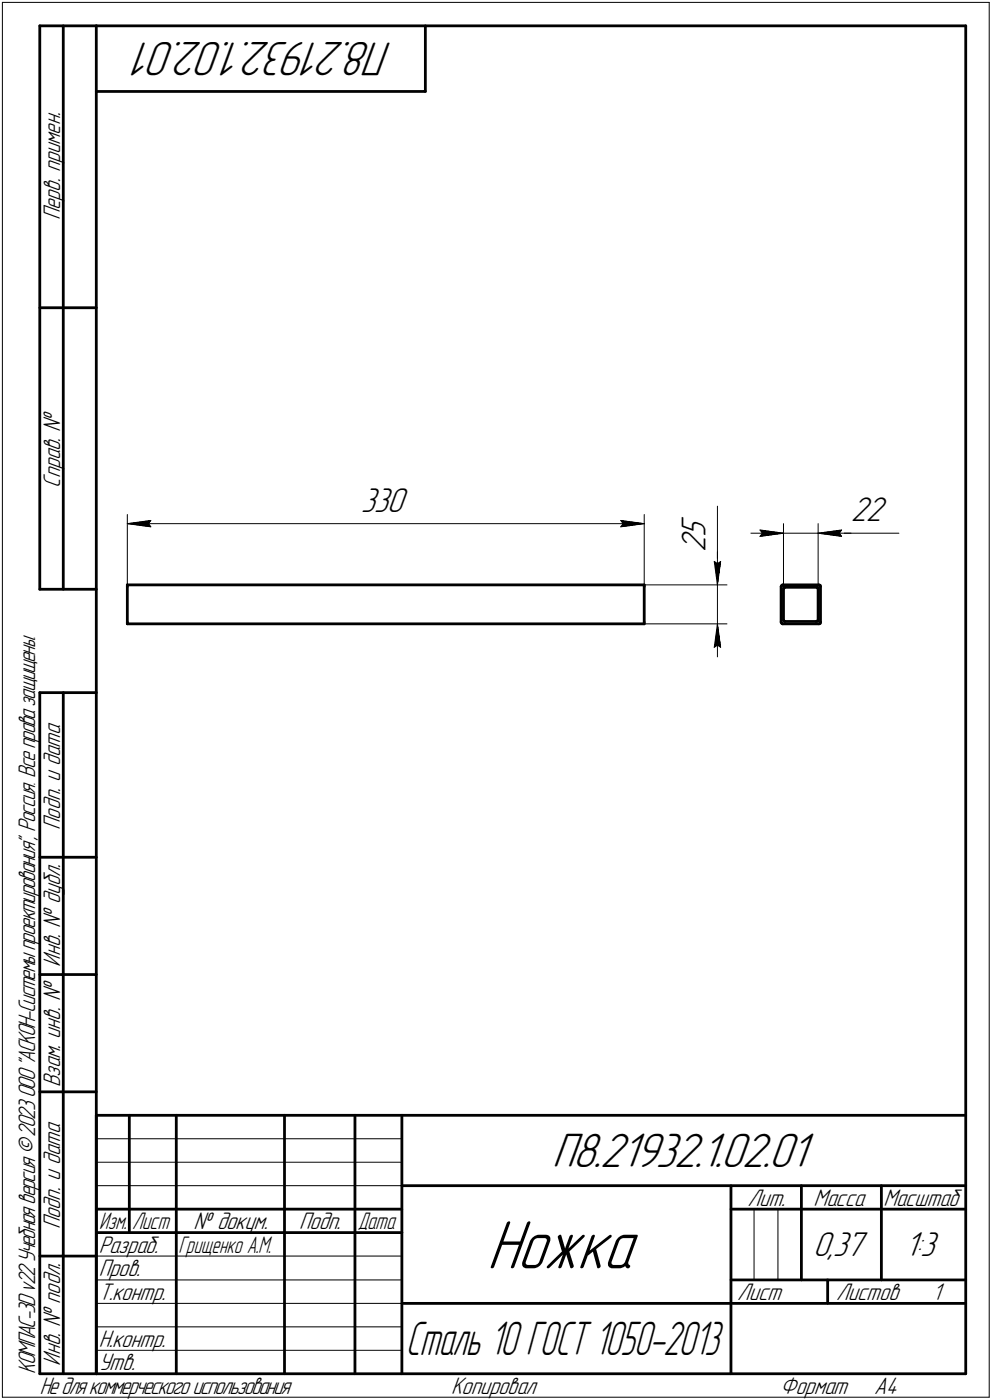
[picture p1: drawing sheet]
<svg xmlns="http://www.w3.org/2000/svg" width="211mm" height="298mm" viewBox="0 0 211 298" stroke-linecap="round" stroke-linejoin="round" font-family="sans-serif">
<g fill="none" stroke="#000" stroke-width=".59">
<path d="M8.5 5.5v120zM8.5 5.5h12zM13.5 5.5v120zM20.5 5.5v287zM20.5 5.5h185zM20.5 19.5h70zM90.5 5.5v14zM205.5 5.5v287zM8.5 65.5h12zM8.5 125.5h12zM27.1 124.9v7.6zM27.1 132.8h110z"/>
<path d="M27.1 124.5h110zM27.1 132.5v.3zM27.1 124.5v.4zM137.1 124.9v7.6zM137.1 132.5v.3zM137.1 124.5v.4zM166.2 124.9v7.6zM166.2 132.5l.2 .3zM166.4 124.6l.1-.1zM166.4 124.6l-.2 .3zM166.4 132.8h.1zM166.5 124.5h7.7z"/>
<path d="M166.5 132.8h7.7zM166.7 125.4v6.6zM166.7 132l.1 .2zM166.8 132.2l.2 .1zM166.8 125.1l-.1 .3zM166.8 125.1h.2zM167 132.3h6.7zM167 125.1h6.7zM173.7 125.1h.3zM173.7 132.3l.3-.1zM174 125.1l.1 .3zM174.1 125.4v6.6z"/>
<path d="M174.1 132l-.1 .2zM174.2 132.8h.3zM174.2 124.5l.3 .1zM174.5 124.6l.1 .3zM174.6 124.9v7.6zM174.6 132.5l-.1 .3zM8.5 147.5v145zM8.5 147.5h12zM13.5 147.5v145zM8.5 182.5h12zM8.5 207.5h12zM8.5 232.5h12z"/>
<path d="M20.5 237.5h185zM20.5 237.5v55zM27.5 237.5v25zM37.5 237.5v55zM60.5 237.5v55zM75.5 237.5v55zM85.5 237.5v55zM20.5 257.5h65zM85.5 252.5h120zM155.5 252.5v40zM155.5 257.5h15zM170.5 252.5v20z"/>
<path d="M170.5 257.5h35zM187.5 252.5v20zM8.5 267.5h12zM20.5 262.5h65zM85.5 277.5h70zM155.5 277.5h50zM155.5 272.5h50zM176.1 272.5v5zM8.5 292.5h12zM20.5 292.5h185z"/>
</g>
<g fill="none" stroke="#000" stroke-width=".21">
<path d="M.5 .5v297zM.5 .5h210zM210.5 .5v297zM27.1 109.6v14.9zM27.1 111.5l5-.7zM27.1 111.5l5 .7zM27.1 111.5h110zM31.6 111.5l.5 .7zM32.1 110.8l-.5 .7zM132.1 112.2l5-.7zM132.1 110.8l.5 .7zM132.1 110.8l5 .7z"/>
<path d="M132.6 111.5l-.5 .7zM137.1 109.6v14.9zM152 119.5l.7 .6zM152 119.5l.7 5zM152.7 119.5v5zM152.7 107.8v11.7zM152.7 117.5v7zM153.3 119.5l-.6 5zM159.8 113.5h6.9zM161.7 112.9l5 .6zM161.7 112.9l.5 .6zM161.7 114.2l5-.7z"/>
<path d="M162.2 113.5l-.5 .7zM166.7 111.5v13.9zM166.7 113.5h7.4zM174.1 113.5h5zM174.1 111.5v13.9zM174.1 113.5l5 .7zM174.1 113.5l5-.6zM174.1 113.5h7zM178.6 113.5l.5 .7zM179.1 113.5h12.2zM179.1 112.9l-.5 .6zM137.1 124.5h17.6z"/>
<path d="M137.1 132.8h17.6zM152 137.8l.7-.5zM152.7 120.1l.6-.6zM152.7 132.8l-.7 5zM152.7 137.3l.6 .5zM152.7 132.8l.6 5zM152.7 132.8v7.1zM152.7 124.5v8.3zM20.5 247.5h65zM20.5 252.5h65zM20.5 242.5h65zM160.4 257.5v15z"/>
<path d="M165.5 257.5v15zM20.5 267.5h65zM20.5 272.5h65zM20.5 277.5h65zM.5 297.5h210zM20.5 282.5h65zM20.5 287.5h65z"/>
</g>
<g fill="#fff" stroke="#fff" stroke-width=".21">
<path d="M144.5 109.7h7.1zM144.5 109.8h7.1zM144.5 109.9h7.1zM144.5 110h7.1zM144.5 110.1h7.1zM144.5 110.2h7.1zM144.5 110.2h7.1zM144.5 110.3h7.1zM144.5 110.4h7.1zM144.5 110.5h7.1zM144.5 110.6h7.1zM144.5 110.7h7.1zM144.5 110.7h7.1zM144.5 110.8h7.1zM144.5 110.9h7.1zM144.5 111h7.1zM144.5 111.1h7.1zM144.5 111.2h7.1zM144.5 111.3h7.1zM144.5 111.3h7.1zM144.5 111.4h7.1zM144.5 111.5h7.1zM144.5 111.6h7.1zM144.5 111.7h7.1zM144.5 111.8h7.1zM144.5 111.8h7.1zM144.5 111.9h7.1zM144.5 112h7.1zM144.5 112.1h7.1zM144.5 112.2h7.1zM144.5 112.3h7.1zM144.5 112.4h7.1zM144.5 112.4h7.1zM144.5 112.5h7.1zM144.5 112.6h7.1zM144.5 112.7h7.1zM144.5 112.8h7.1zM144.5 112.9h7.1zM144.5 112.9h7.1zM144.5 113h7.1zM144.5 113.1h7.1zM144.5 113.2h7.1zM144.5 113.3h7.1zM144.5 113.4h7.1zM144.5 113.5h7.1zM144.5 113.5h7.1zM144.5 113.6h7.1zM144.5 113.7h7.1zM144.5 113.8h7.1zM144.5 113.9h7.1zM144.5 114h7.1zM144.5 114h7.1zM144.5 114.1h7.1zM144.5 114.2h7.1zM144.5 114.3h7.1zM144.5 114.4h7.1zM144.5 114.5h7.1zM144.5 114.6h7.1zM144.5 114.6h7.1zM144.5 114.7h7.1zM144.5 114.8h7.1zM144.5 114.9h7.1zM144.5 115h7.1zM144.5 115.1h7.1zM144.5 115.1h7.1zM144.5 115.2h7.1zM144.5 115.3h7.1zM144.5 115.4h7.1zM144.5 115.5h7.1zM144.5 115.6h7.1zM144.5 115.7h7.1zM144.5 115.7h7.1zM144.5 115.8h7.1zM144.5 115.9h7.1zM144.5 116h7.1zM144.5 116.1h7.1zM144.5 116.2h7.1zM144.5 116.2h7.1zM144.5 116.3h7.1zM144.5 116.4h7.1zM144.5 116.5h7.1zM144.5 116.6h7.1zM144.5 116.7h7.1zM144.5 116.8h7.1zM144.5 116.8h7.1zM144.5 116.9h7.1zM144.5 117h7.1zM144.5 117.1h7.1zM144.5 117.2h7.1zM144.5 117.3h7.1zM144.5 117.3h7.1zM144.5 117.4h7.1z"/>
<path d="M151.4 119h2.4zM151.5 119.1h2.3zM151.5 119.2h2.3zM151.5 119.3h2.3zM151.5 119.4h2.3zM151.5 119.5h2.3zM151.5 119.5h2.3zM151.5 119.6h2.3zM151.6 119.7h2.2zM151.6 119.8h2.2zM151.6 119.9h2.2zM151.6 120h2.2zM151.6 120.1h2.2zM151.6 120.1h2.2zM151.6 120.2h2.2zM151.6 120.3h2.2zM151.6 120.4h2.2zM151.6 120.5h2.2zM151.6 120.6h2.1zM151.6 120.6h2.1zM151.6 120.7h2.1zM151.6 120.8h2.1zM151.6 120.9h2.1zM151.7 121h2zM151.7 121.1h2zM151.7 121.2h2zM151.7 121.2h2zM151.7 121.3h1.9zM151.7 121.4h1.9zM151.7 121.5h1.9zM151.8 121.6h1.8zM151.8 121.7h1.8zM151.8 121.8h1.8zM151.8 121.8h1.8zM151.8 121.9h1.8zM151.8 122h1.8zM151.8 122.1h1.7zM151.9 122.2h1.6zM151.9 122.3h1.6zM151.9 122.3h1.6zM151.9 122.4h1.6zM151.9 122.5h1.6zM151.9 122.6h1.6zM151.9 122.7h1.6zM151.9 122.8h1.5zM152 122.9h1.4zM152 122.9h1.4zM152.1 123h1.2zM152.1 123.1h1.2zM152.1 123.2h1.1zM152.1 123.3h1.1zM152.1 123.4h1.1zM152.2 123.4h1zM152.2 123.5h1zM152.3 123.6h.8zM152.3 123.7h.8zM152.4 123.8h.6zM152.4 123.9h.6zM152.4 124h.5zM152.5 124h.4zM152.5 124.1h.4zM152.6 124.2h.2zM152.6 124.3h.2z"/>
<path d="M152.6 133.1h.2zM152.6 133.2h.2zM152.5 133.3h.4zM152.5 133.3h.4zM152.4 133.4h.5zM152.4 133.5h.6zM152.4 133.6h.6zM152.3 133.7h.8zM152.3 133.8h.8zM152.2 133.9h1zM152.2 133.9h1zM152.1 134h1.1zM152.1 134.1h1.1zM152.1 134.2h1.1zM152.1 134.3h1.2zM152.1 134.4h1.2zM152 134.5h1.4zM152 134.5h1.4zM151.9 134.6h1.5zM151.9 134.7h1.6zM151.9 134.8h1.6zM151.9 134.9h1.6zM151.9 135h1.6zM151.9 135h1.6zM151.9 135.1h1.6zM151.9 135.2h1.6zM151.8 135.3h1.7zM151.8 135.4h1.8zM151.8 135.5h1.8zM151.8 135.6h1.8zM151.8 135.6h1.8zM151.8 135.7h1.8zM151.8 135.8h1.8zM151.7 135.9h1.9zM151.7 136h1.9zM151.7 136.1h1.9zM151.7 136.1h2zM151.7 136.2h2zM151.7 136.3h2zM151.7 136.4h2zM151.6 136.5h2.1zM151.6 136.6h2.1zM151.6 136.7h2.1zM151.6 136.7h2.1zM151.6 136.8h2.1zM151.6 136.9h2.2zM151.6 137h2.2zM151.6 137.1h2.2zM151.6 137.2h2.2zM151.6 137.2h2.2zM151.6 137.3h2.2zM151.6 137.4h2.2zM151.6 137.5h2.2zM151.6 137.6h2.2zM151.6 137.7h2.2zM151.5 137.8h2.3zM151.5 137.8h2.3zM151.5 137.9h2.3zM151.5 138h2.3zM151.5 138.1h2.3zM151.5 138.2h2.3zM151.5 138.3h2.3z"/>
<path d="M76.8 103.4h10.6zM76.8 103.5h10.6zM76.8 103.5h10.6zM76.8 103.6h10.6zM76.8 103.7h10.6zM76.8 103.8h10.6zM76.8 103.9h10.6zM76.8 104h10.6zM76.8 104.1h10.6zM76.8 104.1h10.6zM76.8 104.2h10.6zM76.8 104.3h10.6zM76.8 104.4h10.6zM76.8 104.5h10.6zM76.8 104.6h10.6zM76.8 104.6h10.6zM76.8 104.7h10.6zM76.8 104.8h10.6zM76.8 104.9h10.6zM76.8 105h10.6zM76.8 105.1h10.6zM76.8 105.2h10.6zM76.8 105.2h10.6zM76.8 105.3h10.6zM76.8 105.4h10.6zM76.8 105.5h10.6zM76.8 105.6h10.6zM76.8 105.7h10.6zM76.8 105.7h10.6zM76.8 105.8h10.6zM76.8 105.9h10.6zM76.8 106h10.6zM76.8 106.1h10.6zM76.8 106.2h10.6zM76.8 106.3h10.6zM76.8 106.3h10.6zM76.8 106.4h10.6zM76.8 106.5h10.6zM76.8 106.6h10.6zM76.8 106.7h10.6zM76.8 106.8h10.6zM76.8 106.8h10.6zM76.8 106.9h10.6zM76.8 107h10.6zM76.8 107.1h10.6zM76.8 107.2h10.6zM76.8 107.3h10.6zM76.8 107.4h10.6zM76.8 107.4h10.6zM76.8 107.5h10.6zM76.8 107.6h10.6zM76.8 107.7h10.6zM76.8 107.8h10.6zM76.8 107.9h10.6zM76.8 107.9h10.6zM76.8 108h10.6zM76.8 108.1h10.6zM76.8 108.2h10.6zM76.8 108.3h10.6zM76.8 108.4h10.6zM76.8 108.5h10.6zM76.8 108.5h10.6zM76.8 108.6h10.6zM76.8 108.7h10.6zM76.8 108.8h10.6zM76.8 108.9h10.6zM76.8 109h10.6zM76.8 109.1h10.6zM76.8 109.1h10.6zM76.8 109.2h10.6zM76.8 109.3h10.6zM76.8 109.4h10.6zM76.8 109.5h10.6zM76.8 109.6h10.6zM76.8 109.6h10.6zM76.8 109.7h10.6zM76.8 109.8h10.6zM76.8 109.9h10.6zM76.8 110h10.6zM76.8 110.1h10.6zM76.8 110.2h10.6zM76.8 110.2h10.6zM76.8 110.3h10.6zM76.8 110.4h10.6z"/>
<path d="M31.9 110.4h.7zM31.2 110.5h1.4zM30.4 110.6h2.2zM29.6 110.7h3zM28.9 110.7h3.7zM28.7 110.8h3.9zM28.5 110.9h4.1zM28.3 111h4.3zM28.1 111.1h4.5zM27.9 111.2h4.7zM27.7 111.3h4.9zM27.5 111.3h5.1zM27.3 111.4h5.3zM27.1 111.5h5.5zM27.3 111.6h5.3zM27.5 111.7h5.1zM27.7 111.8h4.9zM27.9 111.8h4.7zM28.1 111.9h4.5zM28.3 112h4.3zM28.5 112.1h4.1zM28.7 112.2h3.9zM28.9 112.3h3.7zM29.5 112.4h3.1zM30.1 112.4h2.5zM30.7 112.5h1.9zM31.4 112.6h1.2zM32 112.7h.6z"/>
<path d="M131.6 110.4h.7zM131.6 110.5h1.5zM131.6 110.6h2.3zM131.6 110.7h3zM131.6 110.7h3.7zM131.6 110.8h4zM131.6 110.9h4.1zM131.6 111h4.3zM131.6 111.1h4.5zM131.6 111.2h4.7zM131.6 111.3h4.9zM131.6 111.3h5.1zM131.6 111.4h5.3zM131.6 111.5h5.5zM131.6 111.6h5.3zM131.6 111.7h5.1zM131.6 111.8h4.9zM131.6 111.8h4.7zM131.6 111.9h4.5zM131.6 112h4.3zM131.6 112.1h4.1zM131.6 112.2h4zM131.6 112.3h3.7zM131.6 112.4h3.1zM131.6 112.4h2.5zM131.6 112.5h1.8zM131.6 112.6h1.2zM131.6 112.7h.6z"/>
<path d="M181.1 105.4h8.1zM181.1 105.5h8.1zM181.1 105.6h8.1zM181.1 105.7h8.1zM181.1 105.7h8.1zM181.1 105.8h8.1zM181.1 105.9h8.1zM181.1 106h8.1zM181.1 106.1h8.1zM181.1 106.2h8.1zM181.1 106.3h8.1zM181.1 106.3h8.1zM181.1 106.4h8.1zM181.1 106.5h8.1zM181.1 106.6h8.1zM181.1 106.7h8.1zM181.1 106.8h8.1zM181.1 106.8h8.1zM181.1 106.9h8.1zM181.1 107h8.1zM181.1 107.1h8.1zM181.1 107.2h8.1zM181.1 107.3h8.1zM181.1 107.4h8.1zM181.1 107.4h8.1zM181.1 107.5h8.1zM181.1 107.6h8.1zM181.1 107.7h8.1zM181.1 107.8h8.1zM181.1 107.9h8.1zM181.1 107.9h8.1zM181.1 108h8.1zM181.1 108.1h8.1zM181.1 108.2h8.1zM181.1 108.3h8.1zM181.1 108.4h8.1zM181.1 108.5h8.1zM181.1 108.5h8.1zM181.1 108.6h8.1zM181.1 108.7h8.1zM181.1 108.8h8.1zM181.1 108.9h8.1zM181.1 109h8.1zM181.1 109.1h8.1zM181.1 109.1h8.1zM181.1 109.2h8.1zM181.1 109.3h8.1zM181.1 109.4h8.1zM181.1 109.5h8.1zM181.1 109.6h8.1zM181.1 109.6h8.1zM181.1 109.7h8.1zM181.1 109.8h8.1zM181.1 109.9h8.1zM181.1 110h8.1zM181.1 110.1h8.1zM181.1 110.2h8.1zM181.1 110.2h8.1zM181.1 110.3h8.1zM181.1 110.4h8.1zM181.1 110.5h8.1zM181.1 110.6h8.1zM181.1 110.7h8.1zM181.1 110.7h8.1zM181.1 110.8h8.1zM181.1 110.9h8.1zM181.1 111h8.1zM181.1 111.1h8.1zM181.1 111.2h8.1zM181.1 111.3h8.1zM181.1 111.3h8.1zM181.1 111.4h8.1zM181.1 111.5h8.1zM181.1 111.6h8.1zM181.1 111.7h8.1zM181.1 111.8h8.1zM181.1 111.8h8.1zM181.1 111.9h8.1zM181.1 112h8.1zM181.1 112.1h8.1zM181.1 112.2h8.1zM181.1 112.3h8.1zM181.1 112.4h8.1zM181.1 112.4h8.1z"/>
<path d="M161.2 112.4h.7zM161.2 112.4h1.3zM161.2 112.5h1.9zM161.2 112.6h2.5zM161.2 112.7h3.1zM161.2 112.8h3.7zM161.2 112.9h4zM161.2 112.9h4.2zM161.2 113h4.3zM161.2 113.1h4.6zM161.2 113.2h4.7zM161.2 113.3h4.9zM161.2 113.4h5.2zM161.2 113.5h5.3zM161.2 113.5h5.5zM161.2 113.6h5.3zM161.2 113.7h5.2zM161.2 113.8h4.9zM161.2 113.9h4.7zM161.2 114h4.6zM161.2 114h4.3zM161.2 114.1h4.2zM161.2 114.2h4zM161.2 114.3h3.7zM161.2 114.4h3.1zM161.2 114.5h2.3zM161.2 114.6h1.5zM161.2 114.6h.8z"/>
<path d="M179 112.4h.6zM178.4 112.4h1.2zM177.7 112.5h1.9zM177.1 112.6h2.5zM176.5 112.7h3.1zM175.9 112.8h3.7zM175.7 112.9h3.9zM175.5 112.9h4.1zM175.3 113h4.3zM175.1 113.1h4.5zM174.9 113.2h4.7zM174.7 113.3h4.9zM174.5 113.4h5.1zM174.3 113.5h5.3zM174.1 113.5h5.5zM174.3 113.6h5.3zM174.5 113.7h5.1zM174.7 113.8h4.9zM174.9 113.9h4.7zM175.1 114h4.5zM175.3 114h4.3zM175.5 114.1h4.1zM175.7 114.2h3.9zM175.9 114.3h3.7zM176.6 114.4h3zM177.4 114.5h2.2zM178.1 114.6h1.5zM178.9 114.6h.7z"/>
</g>
<g fill="#000" stroke="#000" stroke-width=".21">
<path d="M27.1 111.5h4.5zM27.8 111.6h3.9zM28.4 111.7h3.3zM29 111.8h2.8zM29.6 111.8h2.2zM30.2 111.9h1.7zM30.9 112h1.1zM31.5 112.1h.6z"/>
<path d="M31.5 110.9h.6zM30.9 111h1.1zM30.2 111.1h1.7zM29.6 111.2h2.2zM29 111.3h2.8zM28.4 111.3h3.3zM27.8 111.4h3.9z"/>
<path d="M132.2 110.9h.6zM132.2 111h1.1zM132.3 111.1h1.7zM132.3 111.2h2.3zM132.4 111.3h2.8zM132.5 111.3h3.4zM132.6 111.4h3.9z"/>
<path d="M132.6 111.5h4.5zM132.6 111.6h3.9zM132.5 111.7h3.4zM132.4 111.8h2.8zM132.3 111.8h2.3zM132.3 111.9h1.7zM132.2 112h1.1zM132.2 112.1h.6z"/>
<path d="M152.1 119.7h.1zM152.1 119.8h.2zM152.1 119.9h.4zM152.1 120h.5zM152.1 120.1h.6zM152.1 120.1h.6zM152.1 120.2h.6zM152.1 120.3h.6zM152.1 120.4h.6zM152.1 120.5h.6zM152.1 120.6h.6zM152.1 120.6h.6zM152.1 120.7h.6zM152.2 120.8h.5zM152.2 120.9h.5zM152.2 121h.5zM152.2 121.1h.5zM152.2 121.2h.5zM152.2 121.2h.5zM152.2 121.3h.5zM152.2 121.4h.5zM152.3 121.5h.4zM152.3 121.6h.4zM152.3 121.7h.4zM152.3 121.8h.4zM152.3 121.8h.4zM152.3 121.9h.4zM152.3 122h.4zM152.4 122.1h.3zM152.4 122.2h.3zM152.4 122.3h.3zM152.4 122.3h.3zM152.4 122.4h.3zM152.4 122.5h.3zM152.4 122.6h.3zM152.5 122.7h.2zM152.5 122.8h.2zM152.5 122.9h.2zM152.5 122.9h.2zM152.5 123h.2zM152.5 123.1h.2zM152.5 123.2h.2zM152.5 123.3h.2z"/>
<path d="M153.2 119.7h.1zM153 119.8h.3zM152.9 119.9h.4zM152.8 120h.5zM152.7 120.1h.6zM152.7 120.1h.6zM152.7 120.2h.5zM152.7 120.3h.5zM152.7 120.4h.5zM152.7 120.5h.5zM152.7 120.6h.5zM152.7 120.6h.5zM152.7 120.7h.5zM152.7 120.8h.5zM152.7 120.9h.5zM152.7 121h.5zM152.7 121.1h.5zM152.7 121.2h.5zM152.7 121.2h.5zM152.7 121.3h.5zM152.7 121.4h.5zM152.7 121.5h.4zM152.7 121.6h.4zM152.7 121.7h.4zM152.7 121.8h.4zM152.7 121.8h.4zM152.7 121.9h.4zM152.7 122h.4zM152.7 122.1h.3zM152.7 122.2h.3zM152.7 122.3h.3zM152.7 122.3h.3zM152.7 122.4h.3zM152.7 122.5h.3zM152.7 122.6h.3zM152.7 122.7h.2zM152.7 122.8h.2zM152.7 122.9h.2zM152.7 122.9h.2zM152.7 123h.2zM152.7 123.1h.2zM152.7 123.2h.2zM152.7 123.3h.2zM152.7 123.4h.1zM152.7 123.4h.1zM152.7 123.5h.1zM152.7 123.6h.1zM152.7 123.7h.1zM152.7 123.8h.1zM152.7 123.9h.1z"/>
<path d="M161.8 112.9h.6zM161.9 113h1.1zM162 113.1h1.7zM162 113.2h2.3zM162.1 113.3h2.7zM162.1 113.4h3.4zM162.2 113.5h3.9z"/>
<path d="M162.2 113.5h4.5zM162.2 113.6h3.9zM162.1 113.7h3.4zM162.1 113.8h2.7zM162 113.9h2.3zM162 114h1.7zM161.9 114h1.1zM161.8 114.1h.6z"/>
<path d="M174.1 113.5h4.5zM174.8 113.6h3.8zM175.3 113.7h3.4zM176 113.8h2.8zM176.6 113.9h2.2zM177.2 114h1.7zM177.9 114h1.1zM178.5 114.1h.6z"/>
<path d="M178.5 112.9h.6zM177.9 113h1.1zM177.2 113.1h1.7zM176.6 113.2h2.2zM176 113.3h2.8zM175.3 113.4h3.4zM174.8 113.5h3.8z"/>
<path d="M152.5 134.1h.2zM152.5 134.2h.2zM152.5 134.3h.2zM152.5 134.4h.2zM152.5 134.5h.2zM152.5 134.5h.2zM152.5 134.6h.2zM152.5 134.7h.2zM152.4 134.8h.3zM152.4 134.9h.3zM152.4 135h.3zM152.4 135h.3zM152.4 135.1h.3zM152.4 135.2h.3zM152.4 135.3h.3zM152.3 135.4h.4zM152.3 135.5h.4zM152.3 135.6h.4zM152.3 135.6h.4zM152.3 135.7h.4zM152.3 135.8h.4zM152.3 135.9h.4zM152.2 136h.5zM152.2 136.1h.5zM152.2 136.1h.5zM152.2 136.2h.5zM152.2 136.3h.5zM152.2 136.4h.5zM152.2 136.5h.5zM152.2 136.6h.5zM152.1 136.7h.6zM152.1 136.7h.6zM152.1 136.8h.6zM152.1 136.9h.6zM152.1 137h.6zM152.1 137.1h.6zM152.1 137.2h.6zM152.1 137.2h.6zM152.1 137.3h.6zM152.1 137.4h.5zM152.1 137.5h.4zM152.1 137.6h.2zM152.1 137.7h.1z"/>
<path d="M152.7 133.5h.1zM152.7 133.6h.1zM152.7 133.7h.1zM152.7 133.8h.1zM152.7 133.9h.1zM152.7 133.9h.1zM152.7 134h.1zM152.7 134.1h.2zM152.7 134.2h.2zM152.7 134.3h.2zM152.7 134.4h.2zM152.7 134.5h.2zM152.7 134.5h.2zM152.7 134.6h.2zM152.7 134.7h.2zM152.7 134.8h.3zM152.7 134.9h.3zM152.7 135h.3zM152.7 135h.3zM152.7 135.1h.3zM152.7 135.2h.3zM152.7 135.3h.3zM152.7 135.4h.4zM152.7 135.5h.4zM152.7 135.6h.4zM152.7 135.6h.4zM152.7 135.7h.4zM152.7 135.8h.4zM152.7 135.9h.4zM152.7 136h.5zM152.7 136.1h.5zM152.7 136.1h.5zM152.7 136.2h.5zM152.7 136.3h.5zM152.7 136.4h.5zM152.7 136.5h.5zM152.7 136.6h.5zM152.7 136.7h.5zM152.7 136.7h.5zM152.7 136.8h.5zM152.7 136.9h.5zM152.7 137h.5zM152.7 137.1h.5zM152.7 137.2h.5zM152.7 137.2h.6zM152.7 137.3h.6zM152.8 137.4h.5zM152.9 137.5h.4zM153 137.6h.3zM153.2 137.7h.1z"/>
</g>
<text font-size="15.6" x="103.6" y="270.1">Ножка</text>
<g font-size="10.9">
<text x="83.5" y="9" transform="rotate(-180 83.5 9)">П8.21932.1.02.01</text>
<text x="117.5" y="248.5">П8.21932.1.02.01</text>
</g>
<text font-size="10.7" x="86.3" y="288.5">Сталь 10 ГОСТ 1050-2013</text>
<g font-size="7.8">
<text x="76.8" y="109">330</text>
<text x="181.1" y="111">22</text>
<text x="150.1" y="117.5" transform="rotate(-90 150.1 117.5)">2</text>
<text x="150.1" y="114.3" transform="rotate(-90 150.1 114.3)">5</text>
<text x="173" y="267.5">0,37</text>
<text x="192.6" y="267.5">1:3</text>
</g>
<g font-size="5.4">
<text x="12.8" y="46.9" transform="rotate(-90 12.8 46.9)">Перв. примен.</text>
<text x="12.8" y="103.8" transform="rotate(-90 12.8 103.8)">Справ. !</text>
<text x="12.8" y="176.7" transform="rotate(-90 12.8 176.7)">Подп. и дата</text>
<text x="12.8" y="205.8" transform="rotate(-90 12.8 205.8)">Инв. ! дубл.</text>
<text x="12.8" y="231.6" transform="rotate(-90 12.8 231.6)">Взам. инв. !</text>
<text x="159.1" y="256.8">Лит.</text>
<text x="173.1" y="256.8">Масса</text>
<text x="188" y="256.8">Масштаб</text>
<text x="12.8" y="261.7" transform="rotate(-90 12.8 261.7)">Подп. и дата</text>
<text x="41.2" y="261.8">! докум.</text>
<text x="63.6" y="261.8">Подп.</text>
<text x="21" y="266.8">Разраб.</text>
<text x="21" y="271.8">Пров.</text>
<text x="21" y="276.8">Т.контр.</text>
<text x="156.9" y="276.8">Лист</text>
<text x="177.9" y="276.8">Листов</text>
<text x="198.4" y="276.8">1</text>
<text x="21" y="286.8">Н.контр.</text>
<text x="7.5" y="292.5" transform="rotate(-90 7.5 292.5)">КОМПАС-3Dv22Учебнаяверсия©2023ООО&quot;АСКОН-Системыпроектирования&quot;, Россия. Всеправазащищены.</text>
<text x="12.8" y="290.8" transform="rotate(-90 12.8 290.8)">Инв. ! подл.</text>
<text x="21" y="291.8">Утв.</text>
<text x="8.5" y="296.7">Недлякоммерческогоиспользования</text>
<text x="96" y="296.8">Копировал</text>
<text x="166" y="296.8">Формат</text>
<text x="186" y="296.8">A4</text>
</g>
<g font-size="5.3">
<text x="21.1" y="261.8">Изм.</text>
<text x="28.1" y="261.8">Лист</text>
<text x="76.1" y="261.8">Дата</text>
<text x="38" y="266.8">Грищенко А.М.</text>
</g>
</svg>
